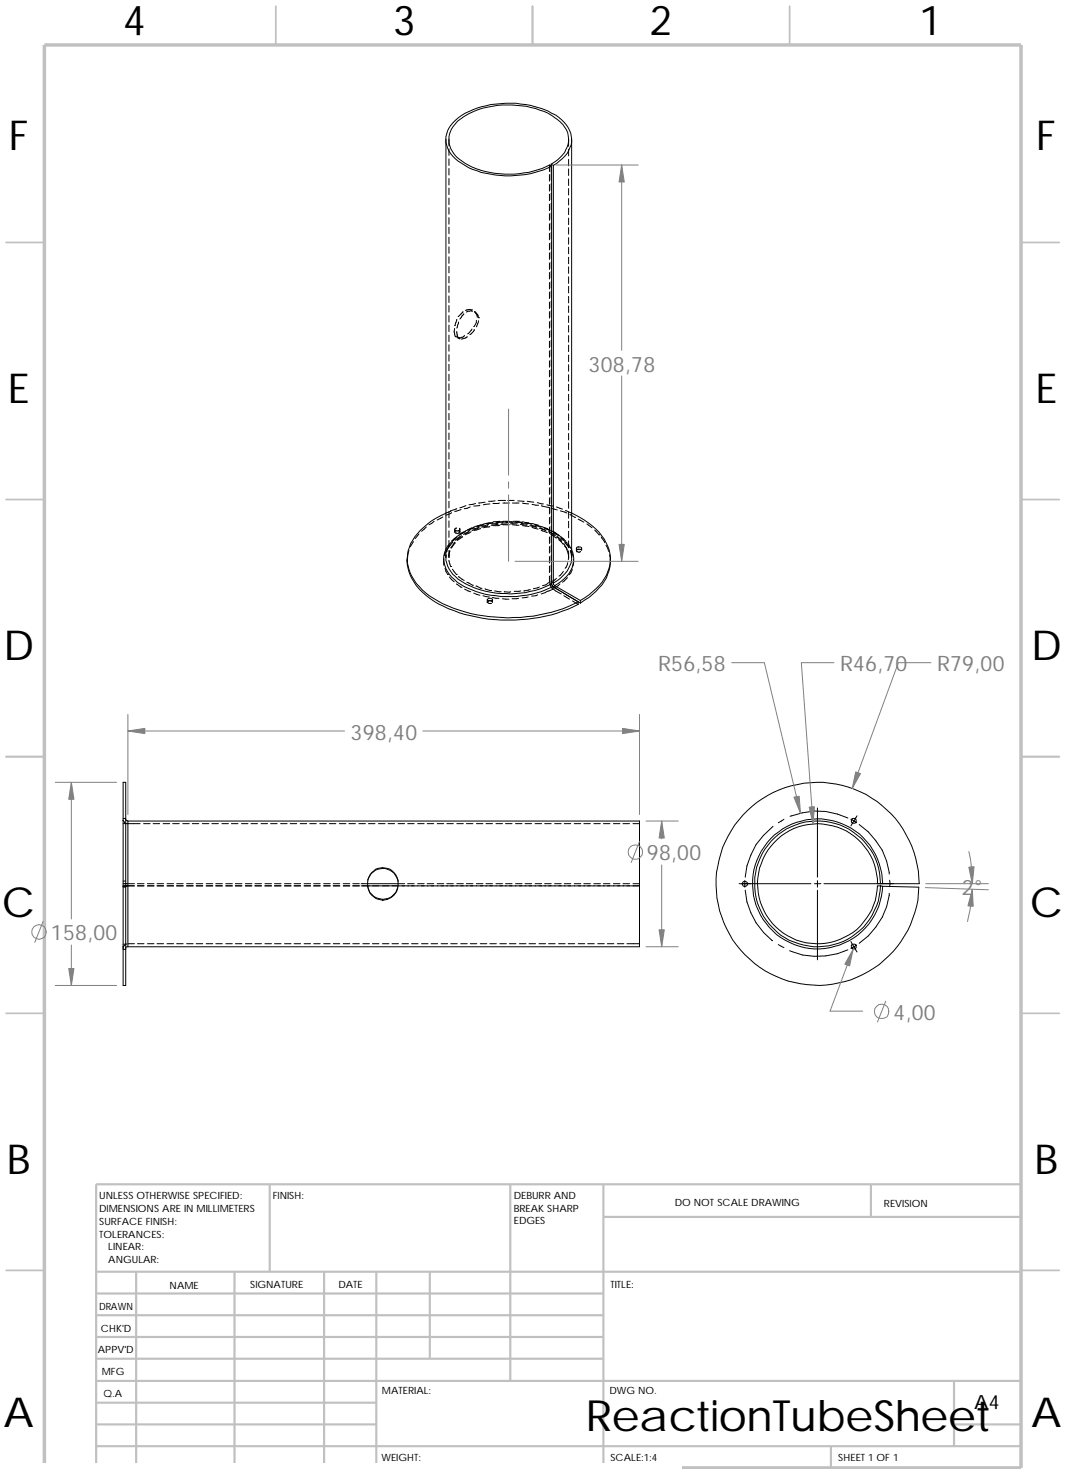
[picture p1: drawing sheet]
<svg xmlns="http://www.w3.org/2000/svg" width="208mm" height="286mm" viewBox="0 0 208 286" stroke-linecap="round" stroke-linejoin="round" font-family="sans-serif">
<g fill="none" stroke="#c0c0c0" stroke-width=".34">
<path d="M53.7 1.2v7.5M103.6 1.2v7.5M153.7 1.2v7.5M1.2 47.2h7.4M198.7 47.2h7.5M1.2 97.2h7.4M198.7 97.2h7.5M1.2 147.3h7.4M198.7 147.3h7.5M1.2 197.2h7.4M198.7 197.2h7.5M1.2 247.3h7.4"/>
<path d="M198.7 247.3h7.5M53.7 285.7v.3M103.6 285.7v.3M153.7 285.7v.3"/>
</g>
<g fill="none" stroke="#c0c0c0" stroke-width=".42">
<path d="M52.5 230.5v17M99.3 230.5v38.3M117.4 230.5v55.2M117.4 236.8h81.3M169.5 230.5v6.3M198.7 230.5h-180v55.2M18.7 247.5h180M18.7 256h98.7M18.7 251.7h98.7M26.5 247.5v38.2M45.6 247.5v38.2M63.1 247.5v38.2"/>
<path d="M73.2 247.5v38.2M83.7 247.5v16.9M18.7 264.4h98.7M18.7 260.2h98.7M18.7 277.2h54.5M18.7 273h54.5M18.7 268.8h180M185.7 277.2h13M185.7 268.8v12.7M18.7 281.5h180M161.7 281.5v4.2"/>
</g>
<path d="M8.6 8.7h190.1v277h-190.1z" fill="none" stroke="#c0c0c0" stroke-width=".68" stroke-linecap="butt"/>
<g fill="none" stroke="#000" stroke-width=".19">
<path d="M86.8 27.1v81.4a6.2 6.2 0 0 0 3.7 5.1 19.5 19.5 0 0 0 16.9 .1M87.4 27.1v1.3M87.4 29v1.3M87.4 30.9v1.3M87.4 32.8v1.3M87.4 34.7v1.3M87.4 36.6v1.3M87.4 38.6v1.2M106.9 32.1v1.3M106.9 34v1.2M106.9 35.9v1.3M106.9 37.8v1.3"/>
<path d="M106.9 39.7v1.3M106.9 32.1l.5 .3M107.3 31.9a6.1 6.1 0 0 0 3.4-4.4 5.6 5.6 0 0 0-3.3-5 18.7 18.7 0 0 0-13.3-1.5 11 11 0 0 0-5.9 3.6 4.4 4.4 0 0 0 1.1 6.3 16.3 16.3 0 0 0 12.7 2.7h.9l2.6-.8 1.4-.7M107.3 31.9v1.7M107.3 33.8v1.3M107.3 35.8v1.2M107.3 37.6v1.3M107.3 39.6v1.2M107.3 31.9l.4 .3M107.4 32.4v81.3l.2 .5M107.7 32.2a6.7 6.7 0 0 0 3.6-4.6 5.9 5.9 0 0 0-3.9-5.6 18.9 18.9 0 0 0-17.6 .5 5.6 5.6 0 0 0-3 5.2 6.3 6.3 0 0 0 3.7 4.5 17.8 17.8 0 0 0 9.8 1.9 18.4 18.4 0 0 0 7.1-1.7M107.7 32.2v81.3"/>
<path d="M110.7 27.1v1.4M110.7 29.1v1.2M110.7 31v1.3M110.7 32.9v1.2M110.7 34.8v1.3M110.7 36.7v1.3M110.7 38.6v1.3M111.3 27.1v81.4a5.9 5.9 0 0 1-2.9 4.6l-.7 .4M87.4 40.4v1.3M87.4 42.4v1.2M87.4 44.2v1.3M87.4 46.2v1.2"/>
<path d="M87.4 48v1.3M87.4 50v1.3M87.4 51.8v1.3M87.4 53.8v1.3M87.4 55.7v1.2M87.4 57.6v1.3M87.4 59.5v1.2M106.9 41.6v1.3M106.9 43.5v1.3M106.9 45.4v1.3M106.9 47.4v1.2M106.9 49.2v1.3"/>
<path d="M106.9 51.2v1.2M106.9 53v1.3M106.9 55v1.2M106.9 56.8v1.3M106.9 58.8v1.3M107.3 41.4v1.3M107.3 43.4v1.2M107.3 45.2v1.3M107.3 47.2v1.3M107.3 49.1v1.2M107.3 51v1.3M107.3 52.9v1.2"/>
<path d="M107.3 54.8v1.3M107.3 56.7v1.2M107.3 58.6v1.3M110.7 40.5v1.3M110.7 42.4v1.3M110.7 44.3v1.3M110.7 46.3v1.2M110.7 48.1v1.3M110.7 50.1v1.2M110.7 51.9v1.3M110.7 53.9v1.2M110.7 55.7v1.3"/>
<path d="M110.7 57.7v1.3M110.7 59.5v1.3M87.4 61.4v1.3M87.4 63.3v1.2M87.4 65.2v1.3M87.4 67.1v1.3M87.4 69v1.3M87.4 70.9v1.3M87.4 72.8v1.3M87.4 74.7v1.3M87.4 76.7v1.2M87.4 78.5v1.3"/>
<path d="M88.5 64l-.1 .6 .2 .8 .1 .2M88.7 65.6h.1M88.9 62.2l-.4 1.2M88.9 64.5l.1 .9 .2 .3M89 65.7l.5 .3M89.2 65.7h.1M89.2 62.7l-.3 1.2M90.1 60.6l-.9 1M90.3 61.1l-.8 1M90.4 65.3l-.4 .3-.7 .2M90.9 65.5l-.4 .3-.7 .2M91.8 60.3h.1"/>
<path d="M91.8 60.3l-.5-.1-.7 .2M91.9 64l-.9 1M91.9 60.6l-.2-.1-.9 .2M92.3 64.1a1.46 1.46 0 0 1-.9 1M92.4 60.6l.6 .6 .1 .6M92.5 60.8l.4 1M92.7 62.3a1.46 1.46 0 0 1-.5 1.2M93.1 61.8h.1M93.1 62.4l-.4 1.2M106.9 60.6v1.3M106.9 62.6v1.3M106.9 64.5v1.2"/>
<path d="M106.9 66.4v1.3M106.9 68.3v1.2M106.9 70.2v1.3M106.9 72.1v1.2M106.9 74v1.3M106.9 75.9v1.3M106.9 77.8v1.3M106.9 79.7v1.3M107.3 60.5v1.3M107.3 62.4v1.3M107.3 64.3v1.3M107.3 66.2v1.3"/>
<path d="M107.3 68.1v1.3M107.3 70v1.3M107.3 71.9v1.3M107.3 73.9v1.2M107.3 75.7v1.3M107.3 77.7v1.2M107.3 79.5v1.3M110.7 61.5v1.3M110.7 63.4v1.2M110.7 65.3v1.3M110.7 67.2v1.2M110.7 69.1v1.3"/>
<path d="M110.7 71v1.2M110.7 72.9v1.3M110.7 74.8v1.3M110.7 76.7v1.3M110.7 78.6v1.3M87.4 80.5v1.2M87.4 82.3v1.3M87.4 84.3v1.2M87.4 86.1v1.3M87.4 88.1v1.3M87.4 89.9v1.3M87.4 91.9v1.3"/>
<path d="M87.4 93.8v1.2M87.4 95.7v1.3M87.4 97.6v1.2M87.4 99.5v1.3M87.9 99.8l-1.1 .5M88.9 99a20.5 20.5 0 0 0-5.7 3 8.9 8.9 0 0 0-4 7.4 10.2 10.2 0 0 0 5.3 7.1 27.6 27.6 0 0 0 15.7 3.7 29.2 29.2 0 0 0 12.3-3.1M89.7 99.2l-1.2 .3M90.7 98.4l-1.2 .4M91.5 98.7l-1.2 .3M92.5 98l-1.2 .2M93.4 98.3l-1.2 .2M94.4 97.7l-1.3 .2"/>
<path d="M95.3 98.1l-1.2 .1M96.4 97.5l-1.3 .1M96.9 97.4h1.3M97.2 97.9l-1.3 .1M97.9 97.9h1.2M98.2 97.4h.1M98.8 97.4h1.3M99.7 97.9h1.3M100.8 97.5l1.2 .1M101.7 97.9l1.2 .2M102.6 97.6l1.3 .1M103.5 98.2l1.3 .1"/>
<path d="M104.6 97.8l1.1 .3M105.4 98.4l1.3 .3M106.4 98.2l1.2 .3M106.7 98.7h.1M106.9 81.6v1.3M106.9 83.5v1.3M106.9 85.5v1.2M106.9 87.3v1.3M106.9 89.3v1.2M106.9 91.1v1.3M106.9 93.1v1.2M106.9 94.9v1.3"/>
<path d="M106.9 96.9v1.3M106.9 98.7v1.3M107.3 81.5v1.2M107.3 83.3v1.3M107.3 85.3v1.3M107.3 87.2v1.2M107.3 89.1v1.3M107.3 91v1.2M107.3 92.9v1.3M107.3 94.8v1.2M107.3 96.7v1.3M107.3 98.6v1.3"/>
<path d="M107.3 98.9l1.2 .4M108.3 98.7l1.2 .4M109.1 99.4l1.2 .5M110.1 99.3a16.4 16.4 0 0 1 7.5 5.6 7.1 7.1 0 0 1-1 9.1l-2 1.8-1.7 1.1M110.7 80.5v1.3M110.7 82.4v1.3M110.7 84.4v1.2M110.7 86.2v1.3M110.7 88.2v1.2M110.7 90v1.3M110.7 92v1.2M110.7 93.8v1.3"/>
<path d="M110.7 95.8v1.3M110.7 97.6v1.3M110.7 99.6v1.3M79.2 108.8a9.2 9.2 0 0 0 4.5 7.6 27 27 0 0 0 16.5 4.3 29.2 29.2 0 0 0 12.3-3.1M79.6 107.1l-.4 2.1M80.4 105.4l-.6 1.1M81.5 103.9l-.7 .9M83 102.6l-1 .8M84.5 101.5l-1 .6M86.2 100.6l-1.1 .6M86.4 108.7v1.3M86.6 110.6l.5 1.2"/>
<path d="M86.8 107a4.8 4.8 0 0 0 1.7 5.8 14.1 14.1 0 0 0 7 3.1 20.8 20.8 0 0 0 12.1-1.7M87 107l-.6 1.1M87.1 111.8h.1M87.4 101.4v1.2M87.4 103.3v1.3M87.4 105.2v1.3M87.4 107.1v1.4M87.4 109.1l.3 1.2M87.4 106.3l-.5 1.1M87.5 107.6l-.1 .5M87.5 112.3l.9 .9M87.5 107.6l-.1 .4"/>
<path d="M87.5 107.2v.4M87.5 105.8l-.7 1M87.6 105.9l-.6 1.1M87.7 110.3h.1M88.1 110.8l.7 1M88.1 105.5l-.8 1M88.5 103.1v.4M88.5 104.8l-.9 .9M88.5 105.5l-.8 1.1M88.5 103.1l.3 .2h.4l.3-.1M88.6 105.6l-.8 1M88.7 103.2l-.2 .3"/>
<path d="M88.8 111.8h.1M88.8 102.7l-.3 .4M88.8 113.7l1.1 .6M88.9 104.4l-1 .9M89 104.5l-.9 .9M89.2 112.2l1.1 .8M89.3 103.3l.2 .1M89.4 102.8l.1 .9-.5 .1-.4-.1-.1-.2M89.6 104.3l-1 .8M89.8 104.3l-.9 .8M90 104.4l-1 .8M90.1 103.7l-1.1 .6"/>
<path d="M90.4 103.4l-1.1 .6M90.4 114.7l1.2 .5M90.6 103.8l-.4 .2M90.6 103.4l-1.1 .7M90.8 113.3l1.1 .6M91.3 103.5l-.9 .4M91.4 103.2l-.5 .5M91.7 103.5l-1.1 .6M91.8 102.7l-1.2 .6M91.9 113.9h.1M92.2 102.6l-1.2 .5M92.2 115.4l1.2 .5"/>
<path d="M92.3 102.6l-1.2 .6M92.6 114.1l1.2 .4M93 102.7l-1.1 .5M93.2 102.6l-1.2 .4M93.5 102.8l-1.2 .4M93.6 102.1l-1.2 .4M94 102.1h.1M94 102.1l-1.2 .3M94 115.9l1.3 .3M94.1 102.1l-1.2 .4M94.4 114.6l1.3 .3M94.8 116.7a.63 .63 0 0 1 1 0 .63 .63 0 0 1-1 0z"/>
<path d="M94.8 117.2l.5 .3 .3-.1M94.8 116.7v.5M94.9 102.3l-1.3 .3M95.1 102.1l-1.2 .3M95.3 102.5l-1.2 .2M95.4 101.7l-1.3 .3M95.8 117.1a.52 .52 0 0 0-.7-.1l-.3 .2M95.8 101.6l-1.1 .3M95.8 116.7v.5M95.8 116.3l1.3 .1M96 101.8l-1.3 .2M96.3 115l1.2 .2"/>
<path d="M96.8 102.1h.1M96.8 102.1l-1.2 .1M96.9 101.8l-1.2 .2M97.3 101.5h-1.3M97.3 102.2l-1.3 .1M97.8 101.5h.1M97.8 101.5l-1.3 .1M97.8 116.5l1.3 .1M97.9 101.5h1.2M97.9 101.6l-1.3 .1M97.9 102.1h1.2M98.1 115.2h1.3"/>
<path d="M98.4 101.5h1.3M98.6 101.6h1.2M98.7 102l-1.2 .1M98.9 101.7l-1.3 .1M99.3 102h1.3M99.5 101.7l1.3 .1M99.7 102.1l1.3 .1M99.8 101.5h1.3M100.3 101.5l.5 .1M100.4 101.6h1.2M100.9 116.4l-1.2 .1M100.9 101.6l.8 .1"/>
<path d="M101.3 102.1l1.2 .1M101.3 115l-1.2 .1M101.4 101.8l1.2 .3M101.7 101.5l1.3 .3M101.7 102.3l1.3 .2M102.2 101.7l1.3 .3M102.3 101.8l1.2 .2M102.8 116.2l-1.2 .2M103.1 102.3l1.3 .3M103.2 114.8l-1.3 .2M103.3 102.1l1.2 .5M103.5 101.9l1.3 .3"/>
<path d="M103.5 102.6l1.2 .4M104.1 102.1l1.2 .4M104.1 102.2l1.3 .4M104.6 115.8l-1.1 .2M105 114.2l-1.2 .4M105 102.8l1.2 .4M105.1 102.7l1.2 .5M105.3 103.2l1.2 .5M105.4 102.5l1.2 .4M105.9 102.7l1.1 .5M106 102.8l1.1 .5M106.8 103.5l1.1 .6"/>
<path d="M106.8 113.4l-.5 .4-.7 .2M106.8 103.5l1.2 .7M106.9 100.7v1.3M106.9 102.6v1.2M106.9 104.5v1.3M106.9 106.4v1.2M106.9 108.3v1.3M106.9 110.2v1.2M106.9 112.1v1.3l.5 .3M107 113.6l.4 .8 .2 .3M107.1 103.9l1.1 .8M107.2 103.2l1.1 .6"/>
<path d="M107.3 100.5v1.3M107.3 102.4v1.3M107.3 104.3v1.3M107.3 106.2v1.3M107.3 108.1v1.3M107.3 110v1.3M107.3 112l.1 1.6M107.4 113.7l.2 .5M107.6 103.4l1.1 .7M107.6 114.2l.4 .2M107.6 114.7l-2.3 .9M107.6 114.6l1.6 1"/>
<path d="M107.6 114.2v.5M107.6 114.2l4.9 2.9M107.7 113.5v.2l.3 .3M107.7 103.7l1.1 .6M108 104.2h.1M108 114v.4M108 114.4l1 .6M108 114l4.9 2.9M108.2 104.7h.1M108.3 112.6l-1 .6 .4 .3M108.4 104.4l1 .8M108.5 104.5l.8 .9"/>
<path d="M108.7 105l.9 .9M108.8 104.2l.9 .8M109 113.7l-1 .7M109.1 115.1l3.8 2.3M109.2 104.5l1 .9M109.2 104.7l1 .9M109.6 105.9h.1M109.6 111.2l-.8 .9M109.7 105.9l.7 1.1M109.7 115.9l1.1 .7M109.9 105.6l.8 .9-.2-.4M109.9 106.3l.3 .4 .3 .8"/>
<path d="M110.2 105.6h.1M110.2 105.5l.5 1.1M110.4 112.4l-.9 .9M110.5 109.5l-.1 .4-.4 .7M110.5 107.6l.2 .6M110.6 105.9a4.7 4.7 0 0 1-.8 6.7l-1.8 1.4M110.7 107.2l-.1 1.6M110.7 101.5v1.2M110.7 103.4v1.3M110.7 105.3v1.2M110.9 100.1l1.1 .6M111 107.1l.5 1.1"/>
<path d="M111.1 107.2l.2 1.2M111.1 107.4l.1 .2M111.3 110.8l-.2 .7-.4 .4M111.4 117l1.1 .6M111.6 108.9l.1 .3-.2 1M112.2 106.7l.1 .7 .5 .1 .1-.2M112.3 106.5h.6l.3 .1a.55 .55 0 0 1-.5 .4 .55 .55 0 0 1-.5-.4zM112.5 101l1.1 .6M112.5 117.1v.5M112.9 107h.1M112.9 107a.52 .52 0 0 0-.7 .1M112.9 116.9v.5"/>
<path d="M113.2 106.7v.4M114.2 102l1 .7M115.7 103.2l.9 .9M116.6 104.1h.1M117 104.5l.7 1.1M117.9 106.1l.5 1.2M118.6 108l.2 .9M118.8 108.8a8.6 8.6 0 0 1-3.5 6.9l-2.4 1.7M24 152.3h.5v39.5h-.5zM24 159.6l.6 .7h2.7M24 159.3h.5M24.4 159.4l.2 .3 .3 .1"/>
<path d="M24.9 159.8v24.5M24.9 159.8h99.6v24.5h-99.6M152.6 159.5l-1.1 .6M153.8 158.9a13.9 13.9 0 0 1 11.2 .3M159.1 157.3v13.4M165.6 159.5l.6 .3M165.7 159.5a.49 .49 0 0 1 .7-.1 .49 .49 0 0 1 0 .7 .49 .49 0 0 1-.7-.1l.1-.5M166.2 159.8l.5 .3M166.2 159.8l-.6 .9M166.8 158.8l-.6 1M24 172h2.2M24 172.7h.5"/>
<path d="M24 171.5h.5M24 160.3h.5M24.6 172.4l-.6 .1 2.2-.1M26.8 172.4h1.2M26.8 172h1.2M27.9 160.3h1.3M28.7 172.4h1.3M28.7 172h1.3M29.8 160.3h1.3M30.6 172.4h1.2M30.6 172h1.2M31.8 160.3h1.2"/>
<path d="M32.5 172.4h1.3M32.5 172h1.3M33.6 160.3h1.3M34.4 172.4h1.2M34.4 172h1.2M35.6 160.3h1.2M36.3 172.4h1.3M36.3 172h1.3M37.4 160.3h1.3M38.2 172.4h1.3M38.2 172h1.3M39.4 160.3h1.2"/>
<path d="M40.1 172.4h1.3M40.1 172h1.3M41.2 160.3h1.3M42 172.4h1.3M42 172h1.3M43.2 160.3h1.3M43.9 172.4h1.3M43.9 172h1.3M45 160.3h1.3M45.8 172.4h1.3M45.8 172h1.3M47 160.3h1.3"/>
<path d="M47.8 172.4h1.2M47.8 172h1.2M48.9 160.3h1.2M49.6 172.4h1.3M49.6 172h1.3M50.8 160.3h1.3M51.6 172.4h1.2M51.6 172h1.2M52.7 160.3h1.2M53.4 172.4h1.3M53.4 172h1.3M54.6 160.3h1.3"/>
<path d="M55.4 172.4h1.2M55.4 172h1.2M56.5 160.3h1.2M57.2 172.4h1.3M57.2 172h1.3M58.4 160.3h1.3M59.2 172.4h1.3M59.2 172h1.3M60.3 160.3h1.3M61 172.4h1.3M61 172h1.3M62.2 160.3h1.3"/>
<path d="M63 172.4h1.3M63 172h1.3M64.1 160.3h1.3M64.9 172.4h1.2M64.9 172h1.2M66 160.3h1.3M66.8 172.4h1.3M66.8 172h1.3M67.9 160.3h1.3M68.7 172.4h1.2M68.7 172h1.2M69.9 160.3h1.2"/>
<path d="M70.3 172.4h54.2M70.3 172h8.4M71.5 172.5a2.98 2.98 0 0 0 2.9 2.5 2.98 2.98 0 0 0 3-2.3M71.5 171.3a3 3 0 0 1 3.1-2.3 3 3 0 0 1 2.9 2.6M71.7 160.3h1.3M72.4 169.8a2.99 2.99 0 0 1 3.5-.6 2.99 2.99 0 0 1 1.6 3.2 2.97 2.97 0 0 1-3.1 2.8 2.97 2.97 0 0 1-2.9-3 3.3 3.3 0 0 1 .9-2.4zM73.7 160.3h1.2M75.5 160.3h1.3M77.5 160.3h1.2M79.3 172h1.3M79.3 160.3h1.3M81.3 172h1.3"/>
<path d="M81.3 160.3h1.3M83.1 172h1.3M83.1 160.3h1.3M85.1 172h1.3M85.1 160.3h1.3M87 172h1.2M87 160.3h1.2M88.9 172h1.3M88.9 160.3h1.3M90.8 172h1.2M90.8 160.3h1.2M92.7 172h1.3"/>
<path d="M92.7 160.3h1.3M94.6 172h1.2M94.6 160.3h1.2M96.5 172h1.3M96.5 160.3h1.3M98.4 172h1.3M98.4 160.3h1.3M100.3 172h1.3M100.3 160.3h1.3M102.2 172h1.3M102.2 160.3h1.3M104.1 172h1.3"/>
<path d="M104.1 160.3h1.3M106 172h1.3M106 160.3h1.3M108 172h1.2M108 160.3h1.2M109.8 172h1.3M109.8 160.3h1.3M111.8 172h1.2M111.8 160.3h1.2M113.6 172h1.3M113.6 160.3h1.3M115.6 172h1.2"/>
<path d="M115.6 160.3h1.2M117.4 172h1.3M117.4 160.3h1.3M119.4 172h1.3M119.4 160.3h1.3M121.2 172h1.3M121.2 160.3h1.3M123.2 172h1.3M123.2 160.3h1.3M143.8 172h14M144.9 171.4v1.3M145 173.3a13.5 13.5 0 0 0 5.4 9.8"/>
<path d="M150.5 160.8a13.6 13.6 0 0 0-5.5 9.9M158.5 172h1.3M159.1 171.4v1.3M159.1 173.3v13.5M160.4 172h18.5a19.8 19.8 0 0 0-24-19.3 19.8 19.8 0 0 0-13.7 27.6 19.8 19.8 0 0 0 29.9 7.4 19.5 19.5 0 0 0 7.7-15l-7-.2M167.2 160.5a13 13 0 0 1 5.9 9.6M170.8 172a11.7 11.7 0 0 0-13.8-11.5 11.7 11.7 0 0 0-8.8 15.7 11.7 11.7 0 0 0 17 5.8 11.8 11.8 0 0 0 5.6-9.6h.6M171.4 172.4a12.2 12.2 0 0 1-15.9 11.3 12.2 12.2 0 0 1-6.6-18.3 12.2 12.2 0 0 1 19.4-1.5 11.7 11.7 0 0 1 3.1 8.1h.3a12.4 12.4 0 0 0-10.7-12.5 12.6 12.6 0 0 0-14.4 10.5 12.6 12.6 0 0 0 10.3 14.5 12.6 12.6 0 0 0 14.6-10.1l.3-1.9M171.4 172.4l.4 .1M173.1 173.8a13.3 13.3 0 0 1-5.9 9.8M173.1 171.3v1.3M24 183.8h.5"/>
<path d="M24 184.8h.5M24.6 183.7l-.6 .6v.4M24.9 184.3a.34 .34 0 0 0-.4 .4M24.9 183.7h1.3M26.8 183.7h1.2M28.7 183.7h1.3M30.6 183.7h1.2M32.5 183.7h1.3M34.4 183.7h1.2M36.3 183.7h1.3M38.2 183.7h1.3M40.1 183.7h1.3"/>
<path d="M42 183.7h1.3M43.9 183.7h1.3M45.8 183.7h1.3M47.8 183.7h1.2M49.6 183.7h1.3M51.6 183.7h1.2M53.4 183.7h1.3M55.4 183.7h1.2M57.2 183.7h1.3M59.2 183.7h1.3M61 183.7h1.3M63 183.7h1.3"/>
<path d="M64.9 183.7h1.2M66.8 183.7h1.3M68.7 183.7h1.2M70.6 183.7h1.3M72.5 183.7h1.2M74.4 183.7h1.3M76.3 183.7h1.3M78.2 183.7h1.3M80.1 183.7h1.3M82 183.7h1.3M83.9 183.7h1.3M85.9 183.7h1.2"/>
<path d="M87.7 183.7h1.3M89.7 183.7h1.2M91.5 183.7h1.3M93.5 183.7h1.2M95.3 183.7h1.3M97.3 183.7h1.3M99.1 183.7h1.3M101.1 183.7h1.3M103 183.7h1.2M104.9 183.7h1.3M106.8 183.7h1.2M108.7 183.7h1.3"/>
<path d="M110.6 183.7h1.2M112.5 183.7h1.3M114.4 183.7h1.3M116.3 183.7h1.3M118.2 183.7h1.3M120.1 183.7h1.3M122 183.7h2.5M151.5 183.8l1.1 .6M165 184.9a14 14 0 0 1-11.3 .1M165.6 183.2l.6 1.1M165.8 183.8h.1a.48 .48 0 0 1 .7 .3 .48 .48 0 0 1-.4 .6 .48 .48 0 0 1-.5-.6zM166.2 184.3l-.6 .3"/>
<path d="M166.2 184.3l.6 1M166.7 183.9l-.5 .4"/>
<circle cx="145" cy="172" r=".51"/>
</g>
<g fill="none" stroke="#808080" stroke-width=".19">
<path d="M108.2 32.1h16M121 32.1v36.1M99 79.6v12.9M121 73.2v36M99 93.8v1.2M99 96.3v12.9M100.2 109.2h24M24.9 139.1v19.4M124.5 139.1v19.4M142.4 129h6.4l7 29.3M162.3 129h-6.3l2.2 31.4M181.2 129h-6.4l-8.9 24.4"/>
<path d="M10.8 152.3h11.9M13.9 152.3v26.5M24.9 142.3h42.2M82.3 142.3h42.2M125.7 159.8h6.3M128.8 159.8v3.5M8.4 179.4l-1.6 4M124.5 163.8l-1.6 4M128.8 168.3v16M180.1 172.7l12.3 .5M180.2 172h12.2M188.6 165.7a29.6 29.6 0 0 1 .6 6.3"/>
<path d="M189.2 173.1l-.1 2.4-.8 3.9M10.8 191.8h11.9M13.9 183.9v7.9M125.7 184.3h6.3M166 184.8l-4.5 12h6.4M172.4 194.8l-1.6 4.1"/>
<circle cx="123.7" cy="165.8" r="1.4"/>
<circle cx="7.6" cy="181.4" r="1.4"/>
<circle cx="171.6" cy="196.8" r="1.42"/>
</g>
<g fill="#808080" stroke="#808080" stroke-width=".19">
<path d="M121 32.1l.5 3.3h-1z"/>
<path d="M120.5 105.9h1l-.5 3.3z"/>
<path d="M154.5 155.1l1-.1 .3 3.3z"/>
<path d="M166 184.8l-.6 3.2-1-.4z"/>
<path d="M166.5 150.2l1 .4-1.6 2.8z"/>
<path d="M157.5 157.1l1-.1-.3 3.4z"/>
<path d="M189.2 173.1l.2 3.3-1-.1z"/>
<path d="M188.6 168.8l1-.1-.4 3.3z"/>
<path d="M24.9 142.3l3.3-.5v1z"/>
<path d="M121.2 141.8l3.3 .5-3.3 .5z"/>
<path d="M128.3 181h1l-.5 3.3z"/>
<path d="M128.8 159.8l.5 3.3h-1z"/>
<path d="M13.9 152.3l.5 3.3h-1z"/>
<path d="M13.4 188.5h1l-.5 3.3z"/>
</g>
<path d="M4 284.8h128.8v1.2h-128.8z" fill="#fff"/>
<text font-size="8.4" x="114" y="278.6">ReactionTubeSheet</text>
<g font-size="8">
<text x="24" y="6.9">4</text>
<text x="76.5" y="6.9">3</text>
<text x="126.4" y="6.9">2</text>
<text x="178.9" y="6.9">1</text>
<text x="1.7" y="29.2">F</text>
<text x="201.7" y="29.2">F</text>
<text x="1.5" y="78.5">E</text>
<text x="201.5" y="78.5">E</text>
<text x=".7" y="128.5">D</text>
<text x="200.7" y="128.5">D</text>
<text x=".3" y="178.5">C</text>
<text x="200.4" y="178.5">C</text>
<text x="1.4" y="228.5">B</text>
<text x="201.3" y="228.5">B</text>
<text x=".7" y="277.7">A</text>
<text x="200.7" y="277.7">A</text>
</g>
<g font-size="4.1" fill="#808080">
<text x="114.6" y="72.3">308,78</text>
<text x="128.1" y="130.6">R56,58</text>
<text x="163.5" y="130.6">R46,70</text>
<text x="182.4" y="130.6">R79,00</text>
<text x="68.2" y="144">398,40</text>
<text x="125.9" y="167.4">98,00</text>
<text x="187.2" y="174.3">2°</text>
<text x="9.9" y="183">158,00</text>
<text x="173.9" y="198.5">4,00</text>
</g>
<text font-size="3.8" x="189.6" y="274.3">A4</text>
<g font-size="1.9">
<text x="19.3" y="233.4">UNLESS OTHERWISE SPECIFIED:</text>
<text x="53.1" y="233.4">FINISH:</text>
<text x="100" y="233.3">DEBURR AND</text>
<text x="19.3" y="235.9">DIMENSIONS ARE IN MILLIMETERS</text>
<text x="19.3" y="238.4">SURFACE FINISH:</text>
<text x="100" y="238.3">EDGES</text>
<text x="100" y="235.8">BREAK SHARP</text>
<text x="131.3" y="234.8">DO NOT SCALE DRAWING</text>
<text x="172" y="235">REVISION</text>
<text x="19.3" y="240.9">TOLERANCES:</text>
<text x="21.1" y="243.4">LINEAR:</text>
<text x="21.1" y="245.9">ANGULAR:</text>
<text x="33" y="250.8">NAME</text>
<text x="48.7" y="250.7">SIGNATURE</text>
<text x="65.9" y="250.7">DATE</text>
<text x="118.8" y="250.7">TITLE:</text>
<text x="19.3" y="255">DRAWN</text>
<text x="19.1" y="263.3">APPV'D</text>
<text x="19.6" y="259.2">CHK'D</text>
<text x="19.8" y="267.6">MFG</text>
<text x="20.2" y="271.8">Q.A</text>
<text x="74.3" y="271.3">MATERIAL:</text>
<text x="118.6" y="271.3">DWG NO.</text>
<text x="74.3" y="284.3">WEIGHT:</text>
<text x="118.8" y="284.4">SCALE:1:4</text>
<text x="163.2" y="284.4">SHEET 1 OF 1</text>
</g>
</svg>
